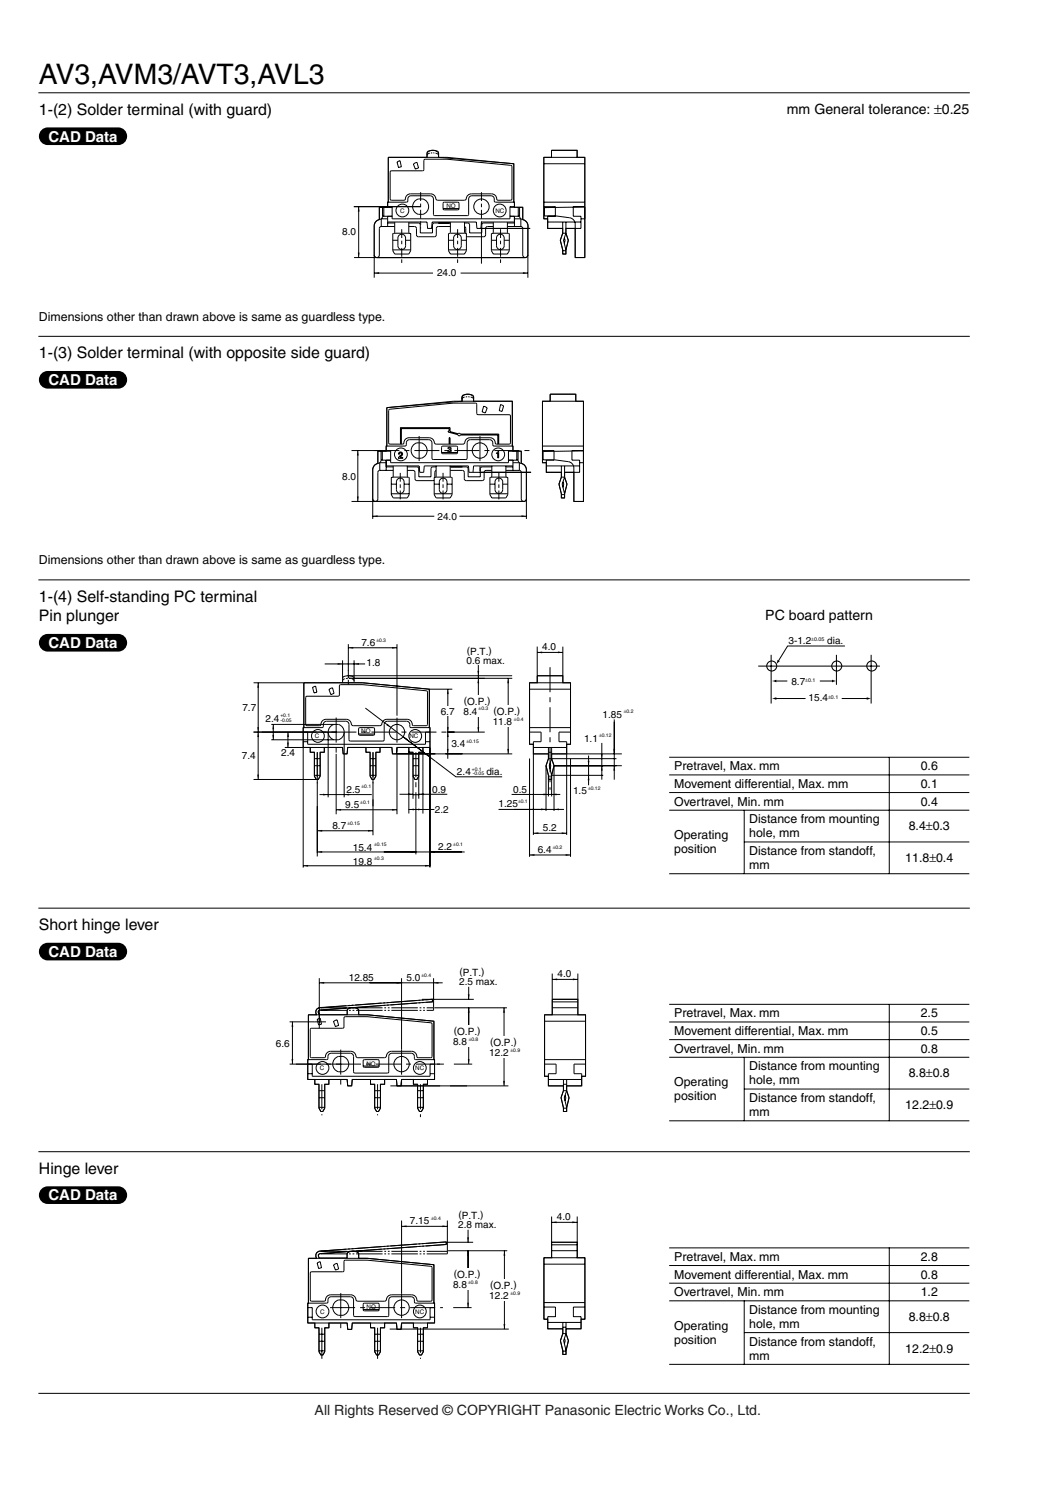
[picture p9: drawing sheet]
<svg xmlns="http://www.w3.org/2000/svg" width="210mm" height="297mm" viewBox="0 0 210 297" stroke-linecap="round" stroke-linejoin="round" font-family="sans-serif">
<g fill="none" stroke="#000" stroke-width=".2">
<path d="M7.8 18.5h186M77.6 31.5h11.8l13.3 1.2v7.7M77.6 31.5v8.9M78.2 34.1l-.2 .3v5.5l.2 .1h2.6l.2-.2a1.02 1.02 0 0 1 1.1-1.1h4a1.12 1.12 0 0 1 1.1 1.2l.3 .1h5.3l.4-.1a1.18 1.18 0 0 1 1-1.2h4.1a1.1 1.1 0 0 1 1 1.2l.3 .1h2.5l.2-.1v-6.6l-.2-.3-12.7-1.2h-4.4l-.3 .3v1.8l-.1 .2h-6.4M79.4 32.4l.6-.3 .2 1.2-.5 .2zM82.6 32.8l.8-.3 .3 1.1-.7 .2zM85.4 30.6v-.2a1.86 1.86 0 0 1 2.2 0l.1 1.1M85.4 30.6a1.54 1.54 0 0 1 2.3 0v.9l15 1.2v7.7h.1v1h1.7v2.5a1.41 1.41 0 0 1 1 1.8v5.3v.2l-.5 .3h-29.7l-.2-.1-.3-.4v-5.9a1.28 1.28 0 0 1 1-1.2v-2.5h1.7v-1h.1v-8.9M85.4 30.6v.9h-7.8M85.4 30.6v.9M87.7 31.1l-.1-.2a1.87 1.87 0 0 0-2.2 0v.2M108.7 31.5h1.6v-1.5h5.1v1.5h1.5v20h-1.9v-5.8h-1.9v.9l.5 1.4-.5 1.9v.9h-.6v-.9l-.5-1.9 .5-1.4v-.9h-3v-2h-.8z"/>
<path d="M108.7 32.7h8.2M110.3 30h5.1v1.5M110.3 30v1.5M70.7 41.3h13.4M70.8 51.5h34.2M71.7 41.3v10.2M74.8 54.6h11.8M75.8 43.9a1.28 1.28 0 0 0-1 1.2v10.4M76.2 45.3l-.4 .4v5.3a.51 .51 0 0 1-.5 .5 .51 .51 0 0 1-.5-.5M76.2 45.3h2.7M76.5 43.2a.64 .64 0 0 1-.7 .7M76.5 43.2h1.9"/>
<path d="M76.5 41.4v1.8M76.7 41.4v1.8M77.5 44.4h7.9l.1 1.3h.8l.1-1.3h8.8l.1 1.3h10.7M77.5 44.6h1.4M77.5 41.4v-1h3.8l.2-.2a.77 .77 0 0 1 .7-1.1h3.8a.64 .64 0 0 1 .6 .7v3l.3 .3h6.7l.1-.3v-3a.64 .64 0 0 1 .6-.7h3.9a.87 .87 0 0 1 .6 1.2l.3 .1h3.7v1M77.5 43.7h-1.3v1.6M77.5 43.2v2.1M78.4 41.3v2.4h23.5v-2.4h.9M78.4 41.4h-2.6v2.5M78.5 48h1M78.5 49.9h3.6M78.8 46.6h3"/>
<path d="M78.9 44.4v2l-.1 .3h-.3v3.4l.4 .7h2.8l.4-.7v-3.4h-.3l-.1-.3v-2M79.8 47a.77 .77 0 0 1 .8-.1 .77 .77 0 0 1 .5 .7v1.5a.77 .77 0 0 1-.8 .8 .77 .77 0 0 1-.8-.8v-1.5zM81.1 48h1M81.7 44.6h2.1l.2 .4v1.6h2.5v-1.6l.1-.4h3.4M81.7 45.3h1.2l.3 .2 .1 1.4 .3 .4h3.4l.2-.4v-1.2l.2-.4h2.6M88.6 41.7l.2 .2h2.7l.3-.2M88.6 41.7v-1l.2-.3h2.8l.2 .3v1M88.6 41.7h3.2M89.7 48h1M89.7 49.9h3.5M90 44.4v2l-.1 .3h-.2v3.4l.3 .7h2.9l.3-.7v-3.4h-.1M90 46.6h2.9"/>
<path d="M90.9 47a.77 .77 0 0 1 .8-.1 .77 .77 0 0 1 .5 .7v1.5a.77 .77 0 0 1-.8 .8 .77 .77 0 0 1-.7-.8v-1.5zM92.1 54.6h13.4M92.2 48h1M92.9 44.4v2l.2 .3M92.9 44.6h.6l.3 .2 .1 1.8h2.4v-1.6l.2-.4h2.1M92.9 45.3l.2 .4v1M96.2 45.7v7M98.2 48h1.1M98.2 49.9h3.6M98.5 46.6h3M98.6 44.4v2l-.1 .3h-.3v3.4l.4 .7h2.8l.4-.7v-3.4h-.2l-.2-.3v-2M98.6 45.3h-1.1l-.4 .2v1.4l-.2 .4-3.7-.1"/>
<path d="M99.5 47a.77 .77 0 0 1 .8-.1 .77 .77 0 0 1 .5 .7v1.5a.77 .77 0 0 1-.8 .8 .77 .77 0 0 1-.7-.8v-1.5zM100.8 48h1M101.4 44.6h1.4M101.4 45.3h2.7M101.9 43.2h2M101.9 41.4h2.6v2.5M102.8 43.7h1.3v1.6M102.8 44.4h-6.6l-.1 1.3M102.8 43.2v2.1M103.6 41.4v1.8M103.9 43.2a.64 .64 0 0 0 .6 .7M103.9 41.4v1.8"/>
<path d="M104.1 45.3l.4 .4v5.3l.3 .4 .2 .1M104.5 43.9a1.28 1.28 0 0 1 1 1.2v10.4M105.5 51l-.2 .4-.3 .1M108.7 41.3h2.3v1.9h-1.5v2.5h3M108.7 40.4h8.2M109.5 44.4h6.6M112.5 46.6l-.5 1.4 .5 1.9v.9h.6v-.9M112.5 44.4v2.2M112.5 46.6h.6M112.5 50.1h.6M112.8 47.6l.2 .4-.2 .7M113.1 46.6l.5 1.4-.5 1.9"/>
<path d="M113.1 46.6l-.4 1.4 .4 1.9M113.1 44.4v2.2M116.1 43.7h.8M116.9 41.4l-8.1 .1v1.7h2.3l2.8 .3a1.28 1.28 0 0 1 1.1 1.3v6.7h1.9v-20h-8.2v12.2h.8M116.9 41.3h-2.3v1.9h1.5v2.5h-3M7.8 67.2h186M92.4 79.8v-.1a1.87 1.87 0 0 1 2.2 0l.1 .1M110 78.8h5.1v1.4M110 78.8v1.4M70.3 90.1h7.8v2.4h23.5v-2.4h.9M71.5 90.1v10.1M75.9 94l-.2 .1-.2 .3v5.3a.51 .51 0 0 1-.5 .5 .51 .51 0 0 1-.5-.5"/>
<path d="M75.9 94h2.7M76.2 92a.64 .64 0 0 1-.7 .6M76.2 92h1.9M76.2 90.2v1.8M76.4 90.2v1.8M77.2 90.2v-1h3.8l.2-.3a.77 .77 0 0 1 .7-1h3.8a.64 .64 0 0 1 .7 .6v3.1l.2 .3 6.7-.1 .1-.2v-3.1a.64 .64 0 0 1 .6-.6h3.9a.87 .87 0 0 1 .6 1.1l.3 .2h3.7v1M77.2 92.5h-1.3v1.5M77.2 93.1h6.6l.1 1.3h.8l.1-1.3h8.8l.2 1.3h12.4M77.2 92v2M77.2 93.3h1.4M77.3 81.5l15.1-1.3v-.9a1.54 1.54 0 0 1 2.3 0v.9h7.7v9h.1v1h1.7v2.4a1.31 1.31 0 0 1 1 1.3v5.8v.3l-.5 .2h-29.7l-.4-.2-.1-.3v-5.8a1.28 1.28 0 0 1 1-1.3v-2.4h1.7v-1h.1zM77.3 81.5l13.3-1.3h11.8v9"/>
<path d="M77.3 81.5v7.7M77.8 81.9l12.9-1.3h4.5l.1 .2v1.8l.1 .3h6.4l.2 .1v5.7l-.2 .1h-2.5l-.3-.3a1.02 1.02 0 0 0-1-1h-4.1a1.12 1.12 0 0 0-1 1.1l-.4 .2h-5.3l-.3-.2a1.18 1.18 0 0 0-1.1-1.1h-4a1.1 1.1 0 0 0-1.1 1.2l-.2 .1h-2.5l-.3-.1zM78.1 90.2h-2.6v2.4a1.28 1.28 0 0 0-1 1.3v9.8M78.2 96.8h1M78.2 98.7h3.6M78.5 95.4h3M78.6 93.1v2.1l-.1 .2h-.3v3.5l.4 .6h2.8l.4-.6v-3.5h-.3l-.1-.2v-2.1M79.5 95.8a.77 .77 0 0 1 .8-.2 .77 .77 0 0 1 .5 .7v1.6a.77 .77 0 0 1-.8 .7 .77 .77 0 0 1-.8-.7v-1.6zM79.8 90.5a.46 .46 0 0 1 .7 .2 .46 .46 0 0 1-.5 .6l-.1 .1h.6v.2h-.9l.7-.8-.2-.3-.4 .3zM80.1 88.8v-3.3h9.9v.8l1.6 .4 .2-.1 .2 .2h7.7v2M80.2 88.8v-3.1h9.6v.5h-.2v.2l1.9 .5 .3 .2 .2-.1h7.5v1.8M80.8 96.8h1"/>
<path d="M81.4 94h1.2l.3 .2 .1 1.5 .1 .3h3.7M81.4 93.3l2.1 .1 .2 .3v1.6h2.5v-1.8l.3-.2h.7M86.8 96.8h1M86.8 98.7h3.6M87.2 93.1v2.1l-.3 .2M87.2 94.1l-.3 .3v1M87.2 95.4h2.8M88 95.8a.77 .77 0 0 1 .9-.2 .77 .77 0 0 1 .5 .7v1.6a.77 .77 0 0 1-.8 .7 .77 .77 0 0 1-.8-.7v-1.6zM88.3 90.4l.2 .3h2.7l.3-.3M88.3 90.4v-1l.2-.2h2.8l.2 .2v1M88.3 90.4h3.2M89.4 96.8h1"/>
<path d="M89.6 89.5l.3-.1 .3 .1-.2 .3 .2 .3-.2 .2-.3 .1-.2-.2v-.2l.3 .3 .3-.2-.3-.2 .2-.3-.2-.1-.3 .2zM89.8 88.8v-1.3h.2v1.3M90 93.1v2.1l.1 .2h.3v3.5l-.4 .6h-2.8l-.4-.6v-3.5h.1M90 93.3l3.4 .1 .2 .3v1.6h2.4v-1.6l.2-.3 2.1-.1M90 94l2.6 .1 .2 .3 .1 1.5 .3 .2 3.4-.1 .2-.3v-1.5l.4-.2h1.1M92.4 80.2v-1a1.86 1.86 0 0 1 2.2 0l.1 1M96.7 81.2l.7 .3-.4 1.1-.6-.3zM97.9 96.8h1.1M97.9 98.7h3.6M98.2 95.4h3M98.3 93.1v2.1l-.1 .2h-.3v3.5l.4 .6h2.8l.4-.6v-3.5h-.3l-.1-.2v-2.1M99.2 95.8a.77 .77 0 0 1 .8-.2 .77 .77 0 0 1 .5 .7v1.6a.77 .77 0 0 1-.8 .7 .77 .77 0 0 1-.7-.7v-1.6z"/>
<path d="M99.5 90.2h.2v1.3h-.2v-.9h-.3zM100.1 80.9l.6 .2-.3 1.1-.6-.1zM100.5 96.8h1M101.1 93.3h1.4M101.1 94h2.7M101.6 90.2h2.6v2.4a1.28 1.28 0 0 1 1 1.3v9.8M101.6 92h2M102.5 92.5h1.3v1.5M102.5 93.1h-7.8l-.1 1.3M102.5 92v2M103.3 90.2v1.8M103.6 92a.64 .64 0 0 0 .6 .6"/>
<path d="M103.6 90.2v1.8M103.8 94l.4 .2v.2v5.3l.3 .5h.2M105.2 99.7v.3l-.5 .2M108.4 80.2h1.6v-1.4h5.1v1.4h1.5v20h-1.9v-5.8h-1.8v1l.4 1.4-.4 1.9v.8h-.7v-.8l-.5-1.9 .5-1.4v-1h-3v-1.9h-.8zM108.4 90.1h2.4v1.9h-1.6v2.4h3M108.4 89.2h8.2M109.2 93.1h6.7M112.2 95.4l-.5 1.4 .5 1.9v.8h.7v-.8M112.2 95.4h.7M112.2 93.1v2.3M112.2 98.9h.7M112.5 96.3l.2 .5-.2 .6"/>
<path d="M112.9 93.1v2.3M112.9 95.4l.4 1.4-.4 1.9M112.9 95.4l-.5 1.4 .5 1.9M115.9 92.5h.7M116.6 90.1l-8 .2v1.6h2.3l2.7 .4a1.28 1.28 0 0 1 1.1 1.2v6.7h1.9v-20h-8.2v12.3h.8M116.6 90.1h-2.3v1.9h1.6v2.4h-3M7.8 115.9h186M70.3 100.2h34.4M74.5 103.2h12.3M91.8 103.2h13.4M50.7 136.5h21.8l13.3 1.3M51.6 136.5v19.3"/>
<path d="M60.7 136.5v8.9M61.4 139.2l-.3 .2v5.5l.3 .2h2.5l.3-.3a1.02 1.02 0 0 1 1-1h4a1.12 1.12 0 0 1 1.1 1.1l.3 .2h5.4l.3-.2a1.18 1.18 0 0 1 1.1-1.1h4a1.1 1.1 0 0 1 1 1.1l.3 .2h2.5l.2-.2 .1-6.6-.3-.2-12.7-1.2h-4.4l-.3 .2v1.8l-.1 .2-6.4 .1M62.5 137.4l.6-.2 .2 1.2-.5 .1zM64.9 132.7h8.1M65.8 137.8l.7-.3 .3 1.1-.7 .2zM68.5 132v4.5M68.5 135.6v-.2a1.86 1.86 0 0 1 2.3 0v.2M69.6 128.8v8.1M69.6 129.5h9.8M69.6 135.1h32.8M69.6 135.6h32.8M70.8 132v4.5"/>
<path d="M70.8 136.1v-.1a1.87 1.87 0 0 0-2.3 0v.1M79.4 128.8v14.3M85.8 137.8v7.6M85.8 137.8h4.6M89.5 137.8v13.9M95.6 132.9v13.4M101.6 135.6v15.1M105.9 137.8h8.2M107.4 135.1h5.1M107.4 129.3v7.2M107.4 130.4h5.1M112.5 129.3v7.2"/>
<path d="M50.7 146.3h16.5M54.2 144.8h13.5a1.6 1.6 0 0 1 1.1 1.5M54.6 144.8v3.1M56.9 149.4h11.6l.1 1.3h.8l.1-1.3h8.8l.2 1.3h8.6M57.6 146.3v3.1M60.6 148.3h.9M61.5 146.3v2.5h23.6v-2.5h.9M62 149.4v1h.9v4.7l.3 .7M62.9 153.1h1.1M62.9 155h1.1M62.9 151.7h1.1M63.4 150.4v20.8"/>
<path d="M63.9 158.8h10.4M64.8 149.4v1h-.8v4.7l-.4 .7h-12.9M65.6 146.3v13.1M66.8 144.8a1.6 1.6 0 0 0-1.2 1.5 1.6 1.6 0 0 0 1.2 1.6M67.2 150.7v12.1M68.8 146.3a1.6 1.6 0 0 1-1.1 1.6h-13.5M68.8 146.3v13.1M71.7 146.7l.2 .3h2.7l.3-.3M71.7 146.7v-1l.2-.3 2.9 .1 .1 .2v1M71.7 146.7h3.2M73 141.5l14.1 10.7M73.2 149.4v1h.8v4.7l.4 .7h.4l.3-.7v-4.7h.9v-1"/>
<path d="M74 153.1h1.1M74 155h1.1M74 151.7h1.1M74.6 150.4v16.6M79.4 150.7v12.1M79.9 158.8h2.7M81.7 149.4v13.2M81.7 150.4h.9v9.3M82.6 155.1l.3 .7h.4l.4-.7M82.6 153.1h1.1M82.6 155h1.1M82.6 151.7h1.1"/>
<path d="M82.6 158.9h1.1M83.7 158.8h5.7M84.5 150.4h-.8v9.3M84.5 149.4v13.2M85.1 148.3h.9M86 149.4h-6.6l-.2 1.3M89.4 146.3h1.5M102.3 158.8h9.7M105.9 146.3h2.3v2h-1.6v18.6M105.9 145.4h8.2M105.9 151.6v19.7M106.6 149.4h6.7"/>
<path d="M106.6 148.8h-.7v-12.3h8.2v12.3h-.8M106.6 150.7h3M109.2 153.1v9M109.2 153.1l.4 1.9v4.2M109.6 155.8h.7M109.6 151.7h13.6M109.6 149.4v2.3M109.6 150.4h.7M109.6 155.1h.7M109.6 151.7l-.4 1.4M110 152.6l.1 .5-.1 .6M110.3 155h10.3"/>
<path d="M110.3 151.7l-.5 1.4 .5 1.9M110.3 151.7l.5 1.4M110.3 150.7h14M110.3 149.4v2.3M110.3 155v4.2M110.8 153.1v9M110.8 153.1h13.5M110.8 153.1l-.5 1.9M114.1 146.3h-2.4v2h1.6v18.6M114.1 151.6v19.7M117.7 151v6M120.3 148.5v7.4"/>
<path d="M122.8 143.8v12.1M60.6 173.4v-28h3.8l.2-.2a.77 .77 0 0 1 .7-1h3.8a.64 .64 0 0 1 .7 .6v3.1l.2 .2h6.7l.1-.2v-3.1a.64 .64 0 0 1 .6-.6h3.9a.87 .87 0 0 1 .7 1.1l.2 .1h3.8v28M60.6 173.1h25.4M63.4 170.3h29.5M63.4 166.1h11.2M67.2 161.9h12.2M81.7 161.8h5.1M83.1 161.2v9.6M99.7 161.8h13M105.9 170.9h8.2M106.6 166.6h6.7M7.8 181.5h186"/>
<path d="M7.8 230.2h186M7.8 278.5h186"/>
<circle cx="80.4" cy="42.1" r="1.28"/>
<circle cx="84.1" cy="41.3" r="1.6"/>
<circle cx="96.2" cy="41.3" r="1.54"/>
<circle cx="99.9" cy="42.1" r="1.28"/>
<circle cx="80.1" cy="90.8" r="1.28"/>
<circle cx="83.8" cy="90.1" r="1.6"/>
<circle cx="95.9" cy="90.1" r="1.54"/>
<circle cx="99.6" cy="90.8" r="1.28"/>
<circle cx="63.6" cy="147.1" r="1.28"/>
<circle cx="79.4" cy="146.3" r="1.54"/>
<circle cx="83" cy="147.1" r="1.28"/>
</g>
<g fill="#000">
<path d="M8.3 26l.8-.5h.4h14.1a1.76 1.76 0 0 1 1.8 1.7 1.76 1.76 0 0 1-1.8 1.8h-14.1a1.76 1.76 0 0 1-1.6-1.1 1.76 1.76 0 0 1 .4-1.9zM71.7 41.3l.2 1h-.4zM71.5 50.5h.4l-.2 1zM74.8 54.6l1-.2v.4zM104.5 54.4l1 .2-1 .2zM8.3 74.7l.8-.5h.4h14.1a1.76 1.76 0 0 1 1.8 1.7 1.76 1.76 0 0 1-1.8 1.8h-14.1a1.76 1.76 0 0 1-1.6-1.1 1.76 1.76 0 0 1 .4-1.9zM71.5 90.1l.2 .9h-.3zM71.4 99.3h.3l-.2 .9zM74.5 103.2l1-.2v.4zM104.2 103l1 .2-1 .2zM51.6 136.5l.2 1h-.4zM67.5 132.5l1 .2-1 .2z"/>
<path d="M69.6 129.5l1-.2v.4zM70.8 132.7l1-.2v.4zM78.4 129.3l1 .2-1 .2zM89.5 137.8l.2 .9h-.3zM95.6 135.6l.2 1h-.4zM95.4 134.1h.4l-.2 1zM101.6 135.6l.2 1h-.4zM107.4 130.4l1-.2v.4zM111.5 130.2l1 .2-1 .2zM51.6 146.3l.2 1h-.4zM51.4 145.4h.4l-.2 .9zM51.4 154.8h.4l-.2 1z"/>
<path d="M54.6 144.8l.2 1h-.3zM54.5 146.9h.3l-.2 1zM57.6 146.3l.2 1h-.4zM57.4 148.4h.3l-.1 1zM64.6 158.7l1 .1-1 .2zM68.8 158.8l1-.1v.3zM77.5 144.7l.6 .7-.9-.4zM80.6 147.3l.9 .4-.2 .3zM81.6 158.6l1 .2-1 .1zM83.7 158.8l1-.2v.3zM89.5 146.3l.2 1h-.3zM89.3 149.7h.4l-.2 1z"/>
<path d="M89.4 145.4h.3l-.2 .9zM95.5 145.4h.3l-.2 .9zM101.4 149.7h.4l-.2 1zM108.7 158.6l.9 .2-.9 .2zM110.3 158.8l1-.2v.4zM117.7 155l.1 1h-.3zM117.5 152.1h.3l-.1 1zM120.3 153.1l.2 .9h-.4zM120.1 150.7h.4l-.2 1zM122.8 153.1l.2 .9h-.4zM122.6 149.7h.4l-.2 1zM60.6 173.1l1-.2v.3z"/>
<path d="M63.4 166.1l1-.2v.3zM63.4 170.3l1-.2v.4zM67.2 161.9l1-.2v.3zM73.6 165.9l1 .2-1 .1zM78.4 161.7l1 .2-1 .1zM82.2 170.1l.9 .2-.9 .2zM81.7 161.8l1-.2v.4zM83.6 161.6l.9 .2-.9 .2zM85 172.9l1 .2-1 .1zM86 170.3l.9-.2v.4zM105.9 170.9l.9-.2v.4zM106.6 166.6l1-.2v.3z"/>
<path d="M108.2 161.6l1 .2-1 .2zM110.8 161.8l.9-.2v.4zM112.3 166.4l1 .2-1 .1zM113.1 170.7l1 .2-1 .2z"/>
</g>
<path d="M84.1 38.4v7.3M96.2 38.4v7.3M80 94.5v5.7M88.6 94.5v5.7M99.7 94.5v5.7" fill="none" stroke="#000" stroke-width=".2" stroke-dasharray="1.8 .5 .7 .5" stroke-linecap="butt"/>
<path d="M80.3 45.8v7.3M91.5 45.8v7.3M100.1 45.8v7.3" fill="none" stroke="#000" stroke-width=".2" stroke-dasharray="1.8 .5 .7 .7" stroke-linecap="butt"/>
<path d="M86 30.3v.5M86.5 30.3v.5M86.9 30.3v.5" fill="none" stroke="#fff" stroke-width=".21" stroke-dasharray="3.5 .4 .4 .4 .4 .4" stroke-linecap="butt"/>
<path d="M74.8 90.1h31.5M83.8 87.2v7.2M95.9 87.2v7.2M110 133.4v24.5M58.3 146.3h31.4M63.4 150.4v6.2M67.2 143.4v7.3M74.6 150.4v6.2M79.4 143.5v7.2M83.1 150.4v10.8" fill="none" stroke="#000" stroke-width=".2" stroke-dasharray="5 1 1 1" stroke-linecap="butt"/>
<path d="M93 79v.6M93.5 79v.6M94 79v.6" fill="none" stroke="#fff" stroke-width=".21"/>
<g fill="#fff">
<path d="M100.5 141h2.1v4.4h-2.1z"/>
<path d="M94.6 138.9h2v4.3h-2z"/>
<path d="M88.5 141.2h2.1v1.8h-2.1z"/>
</g>
<g fill="none" stroke="#000" stroke-width=".2">
<path d="M60.7 136.5h11.8l13.3 1.3 .2 11.6h-1.5v1h-.8v4.7l-.4 .7h-.4l-.3-.7v-4.7h-.9v-1h-2.3l-.2 1.3h-.7l-.2-1.3h-2.3v1h-.9v4.7l-.3 .7h-.4l-.4-.7v-4.7h-.8v-1h-3.7l-.1 1.3h-.8l-.1-1.3h-3.7v1h-.8v4.7l-.4 .7h-.4l-.3-.7v-4.7h-.9v-1h-1.4zM69.6 135.6h27.3M105.9 136.5h1.5v-1.4h5.1v1.4h1.6v12.3h-.8v1.9h-3v1l.5 1.4-.5 1.9v.8h-.7v-.8l-.4-1.9 .4-1.4v-1h-3v-1.9h-.7zM151.6 133.1h24.3M154.2 130.9v9.7M155 136.1h2.4M155 139.6h6M163.9 136.1h2.6M167.2 130.9v6M168.3 139.6h5.1M168.9 129.1h-11.5l-1.8 3.1M174.1 130.9v9.7"/>
<path d="M87.1 152.2l4 3.1h9.3M87.1 150.7h15.3M90.9 146.3h6M133.8 151.4h60M133.8 154.9h60M133.8 158.4h60M177.8 151.3v23.4M133.8 162h60M133.8 174.7h60M148.7 168.3h45.1M148.8 161.9v12.8M63.8 195.5v10"/>
<path d="M63.8 196.5h24.7M80.3 195.5v14.3M84.3 199.8h10.4M86.4 199.8l.1 .5M86.7 195.5v6.5M93.7 197.2v2.6M110.4 199.8h5.1v3.1h1.6v12.2h-.8v2h-3v.9l.5 1.4-.5 2.1v.7h-.7v-.7l-.4-2.1 .4-1.4v-.9h-3v-2h-.7v-12.2h1.5zM110.4 199.8h5.1M110.4 194.6v8.3M110.4 195.8h5.1M115.5 194.6v8.3M57.9 204.3h7.3"/>
<path d="M57.9 212.7h10.2M58.5 204.3v8.4M61.5 214.6h.9M61.7 202.9h1.6a.9 .9 0 0 1-.1-1 .9 .9 0 0 1 .9-.4l22.3-1.8v.6l-22.2 1.6a.5 .5 0 0 0-.6 .5l.3 .4h5.5v-.9a1.53 1.53 0 0 1 2.3 0v1h1.7l13.3 1.2 .2 11.7h-1.4v.9h-.9v4.8l-.4 .7h-.3l-.4-.7v-4.8h-.9v-.9h-2.3l-.1 1.3h-.8l-.1-1.3h-2.4v.9h-.8v4.8l-.4 .7h-.4l-.4-.7v-4.8h-.8v-.9h-3.7l-.1 1.3h-.8l-.1-1.3h-3.7v.9h-.8v4.8l-.4 .7h-.4l-.3-.7v-4.8h-.9v-.9h-1.4zM61.7 202.9v8.9M61.7 202.9h11.7l13.3 1.2v7.7M62.1 205.6l6.5-.1 .2-.2v-1.8l.2-.3h4.4l12.7 1.2 .3 .3-.1 6.6-.2 .1h-2.5l-.3-.2a1.02 1.02 0 0 0-1-1.1h-4a1.12 1.12 0 0 0-1.1 1.2l-.3 .1h-5.4l-.3-.1a1.18 1.18 0 0 0-1.1-1.2h-4a1.1 1.1 0 0 0-1.1 1.2l-.2 .1h-2.5l-.2-.1-.1-5.5zM62.4 212.7v2.4h23.6v-2.4h.9M62.9 215.8v.9h.9v4.8l.3 .7h.4l.4-.7v-4.8h.8v-.9M63.2 202.6l.1 .3M63.4 203.8l.6-.3 .3 1.2-.6 .2zM63.8 218h1.1"/>
<path d="M63.8 219.4h1.1M64 201.4a.9 .9 0 0 0-.8 1.2M64 201.9l-.4 .3 .2 .6M66.7 204.2l.7-.3 .3 1.1-.6 .2zM69.4 202.9v-1.1a1.86 1.86 0 0 1 2.3 0v1.1M72.6 213.1l.3 .2h2.6l.3-.2M72.6 213.1v-1l.3-.3h2.8l.1 .3v1M72.6 213.1h3.2M74.1 215.8v.9h.8v4.8l.4 .7h.4l.4-.7v-4.8h.8v-.9M74.9 218h1.2M74.9 219.4h1.2M78 217.1h23.6"/>
<path d="M79.4 217.1l-.1-1.3h-8.9l-.1 1.3h-.8l-.1-1.3h-7.9v-4h3.8l.3-.2a.77 .77 0 0 1 .6-1.1h3.8a.64 .64 0 0 1 .7 .7v3l.2 .3h6.7l.1-.3v-3a.64 .64 0 0 1 .7-.7h3.8a.87 .87 0 0 1 .7 1.2l.2 .1h3.8v4h-6.6l-.1 1.3M82.6 215.8v.9h.9v4.8l.4 .7h.3l.4-.7v-4.8h.9v-.9M83.5 218h1.1M83.5 219.4h1.1M86 214.6h.9M86.8 201.5h14.5M87.4 212.7h1.3M90.7 212.7h3.7M93.7 201.5v11.2M100.8 201.5v15.6M108.9 212.7h2.3v1.9h-1.6v2.5h3M108.9 211.8h8.2"/>
<path d="M108.9 204.1h8.2M109.6 215.1h-.7v-12.2h8.2v12.2h-.8M109.6 215.8h6.7M110.4 200.3h5.1M110.4 201.4h5.1M112.6 218l-.4 1.4 .4 1.9v.9h.7v-.9M112.6 216.7h.7M112.6 218h.7M112.6 215.8v2.2M113 219l.1 .4-.1 .7M113.3 215.8v2.2M113.3 218l-.5 1.4 .5 1.9"/>
<path d="M113.3 218l.5 1.4-.5 1.9M117.1 212.7h-2.4v1.9h1.6v2.5h-3M63.8 221.3h1.1M74.9 221.3h1.2M83.5 221.3h1.1M112.6 221.5h.7"/>
<circle cx="64.5" cy="213.5" r="1.28"/>
<circle cx="68.1" cy="212.7" r="1.6"/>
<circle cx="80.3" cy="212.7" r="1.54"/>
<circle cx="83.9" cy="213.5" r="1.28"/>
</g>
<path d="M69 135.5v.4M69.6 135.5v.4M70.2 135.5v.4" fill="none" stroke="#fff" stroke-width=".21"/>
<g fill="none" stroke="#000" stroke-width=".21">
<circle cx="154.3" cy="133.1" r="1"/>
<circle cx="167.3" cy="133.1" r="1"/>
<circle cx="174.3" cy="133.1" r="1"/>
</g>
<g fill="#000">
<path d="M8.3 127.2l.8-.4 .4-.1h14.1a1.76 1.76 0 0 1 1.8 1.8 1.76 1.76 0 0 1-1.8 1.7h-14.1a1.76 1.76 0 0 1-1.6-1 1.76 1.76 0 0 1 .4-2zM154.3 136.1l.9-.2v.5zM154.3 139.6l.9-.2v.5zM155.4 131.9l.5 .3-.7 .6zM166.3 135.9l.9 .2-.9 .3zM173.3 139.4l.9 .2-.9 .3zM63.8 196.5l1-.2v.3zM79.3 196.3l1 .2-1 .1zM86.7 196.5l1-.2v.3zM93.5 198.8h.4l-.2 1zM110.4 195.8l1-.2v.3zM114.5 195.6l1 .2-1 .1z"/>
<path d="M58.5 204.3l.1 .9h-.3zM58.3 211.7h.3l-.1 1zM93.7 201.5l.2 .9h-.4zM93.5 211.7h.4l-.2 1zM100.8 201.5l.1 .9h-.3zM100.6 216.1h.3l-.1 1z"/>
</g>
<path d="M64 201.4l22.4-1.6M64 201.9l22.5-1.6M64.1 202h22.6M64.1 201.5h22.6" fill="none" stroke="#000" stroke-width=".2" stroke-dasharray="5.3 .4 .4 .4 .4 .4" stroke-linecap="butt"/>
<path d="M59.2 212.7h28.8M64.3 216.7v6.2M68.1 209.8v7.3M75.5 216.7v6.2M80.3 209.8v7.3M84.1 216.7v6.6" fill="none" stroke="#000" stroke-width=".2" stroke-dasharray="5 1 1 1" stroke-linecap="butt"/>
<g fill="#fff">
<path d="M99.8 207.2h2.1v4.3h-2.1z"/>
<path d="M92.6 205h2v4.4h-2z"/>
</g>
<g fill="none" stroke="#000" stroke-width=".2">
<path d="M133.8 200.8h60M133.8 204.3h60M133.8 207.8h60M133.8 211.3h60M148.7 217.7h45.1M148.8 211.3v12.8M177.8 200.7v23.4M133.8 224h60M61.7 251.5h1.6l-.1-.1a.91 .91 0 0 1 .8-1.3l25.2-1.9v.6l-25.2 1.8-.3 .1-.1 .3 .2 .5h5.6v-.8a1.5 1.5 0 0 1 2.3-.1v.9h1.7l13.3 1.3 .2 11.7h-1.4v.9h-.9v4.8l-.4 .7h-.3l-.4-.7v-4.8h-.9v-.9h-2.3l-.1 1.2h-.8l-.1-1.2h-2.4v.9h-.8v4.8l-.4 .7h-.4l-.4-.7v-4.8h-.8v-.9h-3.7l-.1 1.2h-.8l-.1-1.2h-3.6v.9h-.9v4.8l-.4 .7h-.3l-.4-.7v-4.8h-.9v-.9h-1.4zM61.7 251.5v9M61.7 251.5h11.7l13.3 1.3v7.7M62.1 254.3l.1-.1h6.4l.2-.2v-1.8l.2-.3h4.4l12.7 1.2 .3 .3-.1 6.6-.2 .1h-2.5l-.3-.3a1.02 1.02 0 0 0-1-1h-4a1.12 1.12 0 0 0-1.1 1.1l-.3 .2h-5.4l-.3-.2a1.18 1.18 0 0 0-1.1-1.1h-4a1.1 1.1 0 0 0-1.1 1.2l-.2 .1h-2.5l-.2-.1z"/>
<path d="M63.2 251.3l.1 .2M63.4 252.5l.6-.3 .3 1.2-.6 .2zM64 250.1a.9 .9 0 0 0-.8 1.2M64 250.6l-.4 .3 .2 .6M66.7 252.9l.7-.4 .3 1.1-.6 .3zM69.4 251.5v-1a1.86 1.86 0 0 1 2.3 0v1M80.3 244v14.5M80.3 245.1h9.1M89.2 248.3v.5M89.3 248.3h5.3M89.4 244v6.6M89.6 250h11.8"/>
<path d="M93.6 245.8v2.5M93.6 250v11.4M100.8 250v15.7M108.7 252.7h8.2M110.3 248.3h5.1v3.1h1.5v12.3h-.7v1.9h-3v1l.4 1.4-.4 2.1v.6h-.7v-.6l-.5-2.1 .5-1.4v-1h-3v-1.9h-.8v-12.3h1.6zM110.3 248.8h5.1M110.3 248.3h5.1M110.3 250h5.1M110.3 243.2v8.2M110.3 244.3h5.1M115.4 243.2v8.2M61.5 260.5h3.8l.3-.3a.77 .77 0 0 1 .6-1h3.8a.64 .64 0 0 1 .7 .6v3.1l.2 .3 6.7-.1 .1-.2v-3.1a.64 .64 0 0 1 .7-.6h3.8a.87 .87 0 0 1 .7 1.2l.2 .1h3.8v4h-6.6l-.1 1.2h-.8l-.1-1.2h-8.9l-.1 1.2h-.8l-.1-1.2h-7.9z"/>
<path d="M61.5 261.4h.9v2.4h23.6v-2.4h.9M61.5 263.3h.9M62.9 264.5v.9h.9v4.8l.4 .7h.3l.4-.7v-4.8h.9v-.9M63.8 266.7h1.1M63.8 270h1.1M63.8 268.1h1.1M64.3 265.4v6.2M72.6 261.8l.3 .2h2.6l.3-.2M72.6 261.8v-1.1l.3-.2h2.8l.1 .2v1.1M72.6 261.8h3.2M74.1 264.5v.9h.8v4.8l.4 .7h.4l.4-.7v-4.8h.8v-.9M74.9 266.7h1.2"/>
<path d="M74.9 270h1.2M74.9 268.1h1.2M75.5 265.4v6.2M77.9 265.7h23.8M82.6 264.5v.9h.9v4.8l.4 .7h.3l.4-.7v-4.8h.9v-.9M83.5 266.7h1.1M83.5 270h1.1M83.5 268.1h1.1M86 263.3h.9M90.6 261.4h3.7M108.7 261.3h2.3v1.9h-1.5v2.4h3M108.7 260.4h8.2"/>
<path d="M109.5 264.3h6.7M109.5 263.7h-.8v-12.3h8.2v12.3h-.7M112.5 265.3h.7M112.5 270.1h.7M112.5 266.6h.7M112.5 266.6l-.5 1.4 .5 1.9v.8h.7v-.8M112.5 264.3v2.3M112.8 267.5l.2 .5-.2 .6M113.2 264.3v2.3M113.2 266.6l-.5 1.4 .5 1.9M113.2 266.6l.4 1.4-.4 1.9M116.9 261.3h-2.3v1.9h1.6v2.4h-3"/>
<circle cx="64.5" cy="262.2" r="1.28"/>
<circle cx="68.1" cy="261.4" r="1.6"/>
<circle cx="80.3" cy="261.4" r="1.54"/>
<circle cx="83.9" cy="262.2" r="1.28"/>
</g>
<path d="M8.3 189l.8-.5h.4h14.1a1.76 1.76 0 0 1 1.8 1.7 1.76 1.76 0 0 1-1.8 1.8h-14.1a1.76 1.76 0 0 1-1.6-1.1 1.76 1.76 0 0 1 .4-1.9zM80.3 245.1l1-.1v.3zM88.4 245l1 .1-1 .2zM93.6 250l.1 1h-.3zM93.4 247.3h.3l-.1 1zM100.8 250l.2 1h-.3zM110.3 244.3l1-.1v.3zM114.4 244.2l1 .1-1 .2zM93.4 260.4h.3l-.1 1zM100.7 264.7h.3l-.2 1z" fill="#000"/>
<path d="M64 250.1l25.2-1.8M64 250.6l25.2-1.8M64.1 250.6h25.3M64.1 250.1h25.3" fill="none" stroke="#000" stroke-width=".2" stroke-dasharray="5.3 .4 .4 .4 .4 .4" stroke-linecap="butt"/>
<path d="M68.1 258.5v7.2M80.3 258.5v7.2M66 261.4h22.5M84.1 265.4v6.2" fill="none" stroke="#000" stroke-width=".2" stroke-dasharray="5 1 1 1" stroke-linecap="butt"/>
<g fill="#fff">
<path d="M99.8 255.7h2.1v4.4h-2.1z"/>
<path d="M92.6 253.6h2v4.3h-2z"/>
</g>
<path d="M133.8 249.4h60M133.8 253h60M133.8 256.5h60M148.8 260v12.8M177.8 249.4v23.4M133.8 260h60M133.8 272.7h60M148.7 266.4h45.1" fill="none" stroke="#000" stroke-width=".2"/>
<path d="M8.3 237.7l.8-.5 .4-.1h14.1a1.76 1.76 0 0 1 1.8 1.8 1.76 1.76 0 0 1-1.8 1.8h-14.1a1.76 1.76 0 0 1-1.6-1.1 1.76 1.76 0 0 1 .4-1.9z" fill="#000"/>
<text font-size="5.6" x="7.8" y="16.8">AV3,AVM3/AVT3,AVL3</text>
<g font-size="3.2">
<text x="7.8" y="23">1-(2) Solder terminal (with guard)</text>
<text x="7.8" y="71.6">1-(3) Solder terminal (with opposite side guard)</text>
<text x="7.8" y="120.3">1-(4) Self-standing PC terminal</text>
<text x="7.8" y="124.2">Pin plunger</text>
<text x="7.8" y="185.9">Short hinge lever</text>
<text x="7.8" y="234.6">Hinge lever</text>
</g>
<g font-size="3" fill="#fff">
<text x="9.7" y="28.3">CAD Data</text>
<text x="9.7" y="77">CAD Data</text>
<text x="9.7" y="129.5">CAD Data</text>
<text x="9.7" y="191.3">CAD Data</text>
<text x="9.7" y="240">CAD Data</text>
</g>
<g font-size="2.8">
<text x="157.3" y="22.7">mm General tolerance: ±0.25</text>
<text x="153" y="124">PC board pattern</text>
</g>
<text font-size="2.8" fill="#231f20" x="62.9" y="282.8">All Rights Reserved © COPYRIGHT Panasonic Electric Works Co., Ltd.</text>
<g font-size="2.5">
<text x="7.8" y="64.1">Dimensions other than drawn above is same as guardless type.</text>
<text x="7.8" y="112.8">Dimensions other than drawn above is same as guardless type.</text>
<text x="134.8" y="154">Pretravel, Max. mm</text>
<text x="184.1" y="154">0.6</text>
<text x="134.8" y="157.5">Movement differential, Max. mm</text>
<text x="134.8" y="161">Overtravel, Min. mm</text>
<text x="184.1" y="161">0.4</text>
<text x="184.1" y="157.5">0.1</text>
<text x="134.8" y="167.7">Operating</text>
<text x="149.8" y="164.6">Distance from mounting</text>
<text x="149.8" y="167.4">hole, mm</text>
<text x="181.7" y="166">8.4±0.3</text>
<text x="134.8" y="170.6">position</text>
<text x="149.8" y="170.9">Distance from standoff,</text>
<text x="149.8" y="173.7">mm</text>
<text x="181" y="172.3">11.8±0.4</text>
<text x="134.8" y="203.4">Pretravel, Max. mm</text>
<text x="184.1" y="203.4">2.5</text>
<text x="134.8" y="206.9">Movement differential, Max. mm</text>
<text x="184.1" y="206.9">0.5</text>
<text x="134.8" y="210.4">Overtravel, Min. mm</text>
<text x="149.8" y="214">Distance from mounting</text>
<text x="181.7" y="215.4">8.8±0.8</text>
<text x="184.1" y="210.4">0.8</text>
<text x="134.8" y="217.1">Operating</text>
<text x="134.8" y="220">position</text>
<text x="149.8" y="216.8">hole, mm</text>
<text x="149.8" y="220.3">Distance from standoff,</text>
<text x="181" y="221.7">12.2±0.9</text>
<text x="149.8" y="223.1">mm</text>
<text x="134.8" y="252.1">Pretravel, Max. mm</text>
<text x="134.8" y="255.6">Movement differential, Max. mm</text>
<text x="184.1" y="252.1">2.8</text>
<text x="184.1" y="255.6">0.8</text>
<text x="134.8" y="259.1">Overtravel, Min. mm</text>
<text x="149.8" y="262.6">Distance from mounting</text>
<text x="184.1" y="259.1">1.2</text>
<text x="134.8" y="265.8">Operating</text>
<text x="134.8" y="268.6">position</text>
<text x="149.8" y="265.5">hole, mm</text>
<text x="149.8" y="269">Distance from standoff,</text>
<text x="181.7" y="264.1">8.8±0.8</text>
<text x="149.8" y="271.8">mm</text>
<text x="181" y="270.4">12.2±0.9</text>
</g>
<g font-size="2">
<text x="68.4" y="47.1">8.0</text>
<text x="87.4" y="55.2">24.0</text>
<text x="68.4" y="96">8.0</text>
<text x="87.4" y="103.9">24.0</text>
<text x="72.2" y="129.2">7.6</text>
<text x="93.3" y="130.7">(P.T.)</text>
<text x="108.4" y="129.9">4.0</text>
<text x="157.6" y="128.7">3-1.2</text>
<text x="165.4" y="128.7">dia.</text>
<text x="73.3" y="133.2">1.8</text>
<text x="93.3" y="132.7">0.6 max.</text>
<text x="158.2" y="136.8">8.7</text>
<text x="48.5" y="142.2">7.7</text>
<text x="88.1" y="142.9">6.7</text>
<text x="92.7" y="142.8">8.4</text>
<text x="92.7" y="140.7">(O.P.)</text>
<text x="98.7" y="142.8">(O.P.)</text>
<text x="120.4" y="143.5">1.85</text>
<text x="161.6" y="140.2">15.4</text>
<text x="53.1" y="144.3">2.4</text>
<text x="90.2" y="149.4">3.4</text>
<text x="98.5" y="145">11.8</text>
<text x="116.7" y="148.2">1.1</text>
<text x="48.3" y="151.7">7.4</text>
<text x="56.2" y="151.2">2.4</text>
<text x="91.4" y="154.9">2.4</text>
<text x="97.2" y="154.9">dia.</text>
<text x="69" y="161.5">9.5</text>
<text x="69.3" y="158.4">2.5</text>
<text x="86.4" y="158.5">0.9</text>
<text x="99.7" y="161.4">1.25</text>
<text x="102.6" y="158.4">0.5</text>
<text x="114.6" y="158.7">1.5</text>
<text x="66.4" y="165.8">8.7</text>
<text x="86.9" y="162.4">2.2</text>
<text x="108.5" y="166.2">5.2</text>
<text x="70.5" y="172.8">19.8</text>
<text x="70.5" y="170.1">15.4</text>
<text x="87.6" y="170">2.2</text>
<text x="107.5" y="170.5">6.4</text>
<text x="69.7" y="196.2">12.85</text>
<text x="81.3" y="196.2">5.0</text>
<text x="91.8" y="196.9">2.5 max.</text>
<text x="91.9" y="194.9">(P.T.)</text>
<text x="111.5" y="195.2">4.0</text>
<text x="55.2" y="209.4">6.6</text>
<text x="90.6" y="208.9">8.8</text>
<text x="90.7" y="206.7">(O.P.)</text>
<text x="98" y="208.9">(O.P.)</text>
<text x="97.8" y="211.1">12.2</text>
<text x="81.9" y="244.7">7.15</text>
<text x="91.6" y="245.4">2.8 max.</text>
<text x="91.7" y="243.4">(P.T.)</text>
<text x="111.3" y="243.8">4.0</text>
<text x="90.6" y="257.5">8.8</text>
<text x="90.7" y="255.3">(O.P.)</text>
<text x="98" y="257.5">(O.P.)</text>
<text x="97.8" y="259.7">12.2</text>
</g>
<g font-size="1.2">
<text x="89.2" y="41.6">NO</text>
<text x="80" y="42.6">C</text>
<text x="99" y="42.6">NC</text>
<text x="62.9" y="147.5">C</text>
<text x="72.2" y="146.5">NO</text>
<text x="81.9" y="147.5">NC</text>
<text x="63.9" y="214">C</text>
<text x="73.2" y="213">NO</text>
<text x="83" y="214">NC</text>
<text x="64" y="262.7">C</text>
<text x="73.3" y="261.7">NO</text>
<text x="83" y="262.6">NC</text>
</g>
<g font-size="1.1">
<text x="162.2" y="128.2">±0.05</text>
<text x="161" y="136.4">±0.1</text>
<text x="165.5" y="139.7">±0.1</text>
</g>
<g font-size="1">
<text x="75.2" y="128.3">±0.3</text>
<text x="56" y="143.4">+0.1</text>
<text x="95.7" y="141.9">±0.3</text>
<text x="124.7" y="142.6">±0.2</text>
<text x="56" y="144.4">-0.05</text>
<text x="93.2" y="148.5">±0.15</text>
<text x="102.8" y="144.1">±0.4</text>
<text x="119.7" y="147.3">±0.12</text>
<text x="94.3" y="154">+0.1</text>
<text x="94.5" y="154.9">-0.05</text>
<text x="72" y="160.7">±0.1</text>
<text x="72.3" y="157.6">±0.1</text>
<text x="103.6" y="160.5">±0.1</text>
<text x="117.6" y="157.9">±0.12</text>
<text x="69.4" y="165">±0.15</text>
<text x="74.8" y="169.2">±0.15</text>
<text x="74.8" y="171.9">±0.3</text>
<text x="90.6" y="169.1">±0.1</text>
<text x="110.5" y="169.6">±0.2</text>
<text x="84.3" y="195.3">±0.4</text>
<text x="93.7" y="208.1">±0.8</text>
<text x="102.1" y="210.2">±0.9</text>
<text x="86.2" y="243.8">±0.4</text>
<text x="93.6" y="256.7">±0.8</text>
<text x="102.1" y="258.8">±0.9</text>
</g>
</svg>
